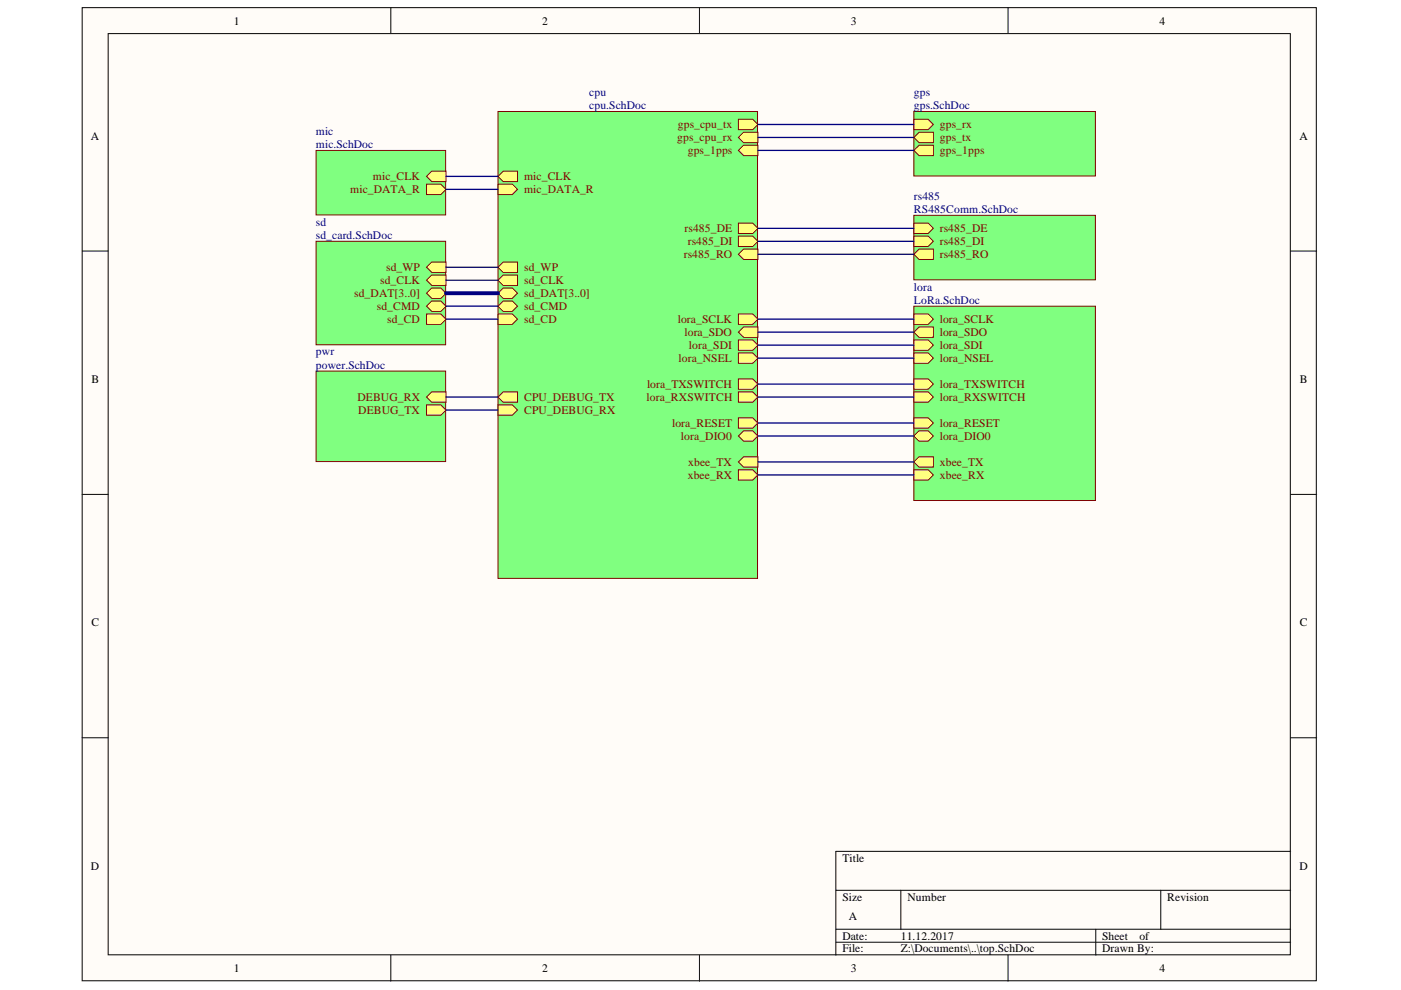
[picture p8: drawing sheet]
<svg xmlns="http://www.w3.org/2000/svg" width="297mm" height="210mm" viewBox="0 0 297 210" stroke-linecap="round" stroke-linejoin="round" font-family="sans-serif">
<g fill="#fffcf8" stroke="#000" stroke-width=".21">
<path d="M17.4 1.6h261.7v206.3h-261.7z"/>
<path d="M22.9 7.1h250.7v195.3h-250.7z"/>
</g>
<g fill="none" stroke="#000" stroke-width=".21">
<path d="M82.9 1.6v5.5M148.3 1.6v5.5M213.7 1.6v5.5M17.4 53.2h5.5M273.7 53.2h5.5M17.4 104.8h5.5M273.7 104.8h5.5M17.4 156.4h5.5M273.7 156.4h5.5M177.2 188.8h96.5M177.2 197h96.5M177.2 199.8h96.5"/>
<path d="M191 188.8v8.2M232.3 197v5.5M246.1 188.8v8.2M273.7 180.5h-96.5v22M82.9 202.5v5.5M148.3 202.5v5.5M213.7 202.5v5.5"/>
</g>
<path d="M105.6 23.6h55v99h-55z" fill="#80ff80" stroke="#800000" stroke-width=".21"/>
<path d="M156.6 31.9l1.1-1.1h3v2.2h-3z" fill-rule="evenodd" fill="#ffff80"/>
<path d="M156.6 31.9l1.1-1.1h3v2.2h-3z" fill="none" stroke="#800000" stroke-width=".21"/>
<path d="M105.6 37.4l1.1-1.1h3v2.2h-3z" fill-rule="evenodd" fill="#ffff80"/>
<path d="M105.6 37.4l1.1-1.1h3v2.2h-3z" fill="none" stroke="#800000" stroke-width=".21"/>
<path d="M105.6 39.1h3l1.1 1.1-1.1 1.1h-3z" fill-rule="evenodd" fill="#ffff80"/>
<path d="M105.6 39.1h3l1.1 1.1-1.1 1.1h-3z" fill="none" stroke="#800000" stroke-width=".21"/>
<path d="M105.6 56.7l1.1-1.1h3v2.2h-3z" fill-rule="evenodd" fill="#ffff80"/>
<path d="M105.6 56.7l1.1-1.1h3v2.2h-3z" fill="none" stroke="#800000" stroke-width=".21"/>
<path d="M105.6 59.4l1.1-1.1h3v2.2h-3z" fill-rule="evenodd" fill="#ffff80"/>
<path d="M105.6 59.4l1.1-1.1h3v2.2h-3z" fill="none" stroke="#800000" stroke-width=".21"/>
<path d="M105.6 62.2l1.1-1.1h1.9l1.1 1.1-1.1 1.1h-1.9z" fill-rule="evenodd" fill="#ffff80"/>
<path d="M105.6 62.2l1.1-1.1h1.9l1.1 1.1-1.1 1.1h-1.9z" fill="none" stroke="#800000" stroke-width=".21"/>
<path d="M105.6 64.9l1.1-1.1h1.9l1.1 1.1-1.1 1.1h-1.9z" fill-rule="evenodd" fill="#ffff80"/>
<path d="M105.6 64.9l1.1-1.1h1.9l1.1 1.1-1.1 1.1h-1.9z" fill="none" stroke="#800000" stroke-width=".21"/>
<path d="M105.6 66.6h3l1.1 1.1-1.1 1.1h-3z" fill-rule="evenodd" fill="#ffff80"/>
<path d="M105.6 66.6h3l1.1 1.1-1.1 1.1h-3z" fill="none" stroke="#800000" stroke-width=".21"/>
<path d="M105.6 85.8h3l1.1 1.1-1.1 1.1h-3z" fill-rule="evenodd" fill="#ffff80"/>
<path d="M105.6 85.8h3l1.1 1.1-1.1 1.1h-3z" fill="none" stroke="#800000" stroke-width=".21"/>
<path d="M105.6 84.2l1.1-1.1h3v2.2h-3z" fill-rule="evenodd" fill="#ffff80"/>
<path d="M105.6 84.2l1.1-1.1h3v2.2h-3z" fill="none" stroke="#800000" stroke-width=".21"/>
<path d="M156.6 25.3h3l1.1 1.1-1.1 1.1h-3z" fill-rule="evenodd" fill="#ffff80"/>
<path d="M156.6 25.3h3l1.1 1.1-1.1 1.1h-3z" fill="none" stroke="#800000" stroke-width=".21"/>
<path d="M156.6 29.1l1.1-1.1h3v2.2h-3z" fill-rule="evenodd" fill="#ffff80"/>
<path d="M156.6 29.1l1.1-1.1h3v2.2h-3z" fill="none" stroke="#800000" stroke-width=".21"/>
<path d="M156.6 50.1h3l1.1 1.1-1.1 1.1h-3z" fill-rule="evenodd" fill="#ffff80"/>
<path d="M156.6 50.1h3l1.1 1.1-1.1 1.1h-3z" fill="none" stroke="#800000" stroke-width=".21"/>
<path d="M156.6 53.9l1.1-1.1h3v2.2h-3z" fill-rule="evenodd" fill="#ffff80"/>
<path d="M156.6 53.9l1.1-1.1h3v2.2h-3z" fill="none" stroke="#800000" stroke-width=".21"/>
<path d="M156.6 47.3h3l1.1 1.1-1.1 1.1h-3z" fill-rule="evenodd" fill="#ffff80"/>
<path d="M156.6 47.3h3l1.1 1.1-1.1 1.1h-3z" fill="none" stroke="#800000" stroke-width=".21"/>
<path d="M156.6 83.1h3l1.1 1.1-1.1 1.1h-3z" fill-rule="evenodd" fill="#ffff80"/>
<path d="M156.6 83.1h3l1.1 1.1-1.1 1.1h-3z" fill="none" stroke="#800000" stroke-width=".21"/>
<path d="M156.6 72.1h3l1.1 1.1-1.1 1.1h-3z" fill-rule="evenodd" fill="#ffff80"/>
<path d="M156.6 72.1h3l1.1 1.1-1.1 1.1h-3z" fill="none" stroke="#800000" stroke-width=".21"/>
<path d="M156.6 66.6h3l1.1 1.1-1.1 1.1h-3z" fill-rule="evenodd" fill="#ffff80"/>
<path d="M156.6 66.6h3l1.1 1.1-1.1 1.1h-3z" fill="none" stroke="#800000" stroke-width=".21"/>
<path d="M156.6 70.4l1.1-1.1h3v2.2h-3z" fill-rule="evenodd" fill="#ffff80"/>
<path d="M156.6 70.4l1.1-1.1h3v2.2h-3z" fill="none" stroke="#800000" stroke-width=".21"/>
<path d="M156.6 74.8h3l1.1 1.1-1.1 1.1h-3z" fill-rule="evenodd" fill="#ffff80"/>
<path d="M156.6 74.8h3l1.1 1.1-1.1 1.1h-3z" fill="none" stroke="#800000" stroke-width=".21"/>
<path d="M156.6 88.6h3l1.1 1.1-1.1 1.1h-3z" fill-rule="evenodd" fill="#ffff80"/>
<path d="M156.6 88.6h3l1.1 1.1-1.1 1.1h-3z" fill="none" stroke="#800000" stroke-width=".21"/>
<path d="M156.6 80.3h3l1.1 1.1-1.1 1.1h-3z" fill-rule="evenodd" fill="#ffff80"/>
<path d="M156.6 80.3h3l1.1 1.1-1.1 1.1h-3z" fill="none" stroke="#800000" stroke-width=".21"/>
<path d="M156.6 92.4l1.1-1.1h1.9l1.1 1.1-1.1 1.1h-1.9z" fill-rule="evenodd" fill="#ffff80"/>
<path d="M156.6 92.4l1.1-1.1h1.9l1.1 1.1-1.1 1.1h-1.9z" fill="none" stroke="#800000" stroke-width=".21"/>
<path d="M156.6 99.6h3l1.1 1.1-1.1 1.1h-3z" fill-rule="evenodd" fill="#ffff80"/>
<path d="M156.6 99.6h3l1.1 1.1-1.1 1.1h-3z" fill="none" stroke="#800000" stroke-width=".21"/>
<path d="M156.6 97.9l1.1-1.1h3v2.2h-3z" fill-rule="evenodd" fill="#ffff80"/>
<path d="M156.6 97.9l1.1-1.1h3v2.2h-3z" fill="none" stroke="#800000" stroke-width=".21"/>
<path d="M193.8 23.6h38.4v13.7h-38.4z" fill="#80ff80" stroke="#800000" stroke-width=".21"/>
<path d="M193.8 25.3h3l1.1 1.1-1.1 1.1h-3z" fill-rule="evenodd" fill="#ffff80"/>
<path d="M193.8 25.3h3l1.1 1.1-1.1 1.1h-3z" fill="none" stroke="#800000" stroke-width=".21"/>
<path d="M193.8 29.1l1.1-1.1h3v2.2h-3z" fill-rule="evenodd" fill="#ffff80"/>
<path d="M193.8 29.1l1.1-1.1h3v2.2h-3z" fill="none" stroke="#800000" stroke-width=".21"/>
<path d="M193.8 31.9l1.1-1.1h3v2.2h-3z" fill-rule="evenodd" fill="#ffff80"/>
<path d="M193.8 31.9l1.1-1.1h3v2.2h-3z" fill="none" stroke="#800000" stroke-width=".21"/>
<path d="M67 78.7h27.5v19.2h-27.5z" fill="#80ff80" stroke="#800000" stroke-width=".21"/>
<path d="M90.4 84.2l1.1-1.1h3.1v2.2h-3.1z" fill-rule="evenodd" fill="#ffff80"/>
<path d="M90.4 84.2l1.1-1.1h3.1v2.2h-3.1z" fill="none" stroke="#800000" stroke-width=".21"/>
<path d="M90.4 85.8h3.1l1.1 1.1-1.1 1.1h-3.1z" fill-rule="evenodd" fill="#ffff80"/>
<path d="M90.4 85.8h3.1l1.1 1.1-1.1 1.1h-3.1z" fill="none" stroke="#800000" stroke-width=".21"/>
<path d="M160.7 26.4h33.1M160.7 29.1h33.1M160.7 31.9h33.1" fill="none" stroke="#000080" stroke-width=".28"/>
<path d="M67 31.9h27.5v13.7h-27.5z" fill="#80ff80" stroke="#800000" stroke-width=".21"/>
<path d="M90.4 37.4l1.1-1.1h3.1v2.2h-3.1z" fill-rule="evenodd" fill="#ffff80"/>
<path d="M90.4 37.4l1.1-1.1h3.1v2.2h-3.1z" fill="none" stroke="#800000" stroke-width=".21"/>
<path d="M90.4 39.1h3.1l1.1 1.1-1.1 1.1h-3.1z" fill-rule="evenodd" fill="#ffff80"/>
<path d="M90.4 39.1h3.1l1.1 1.1-1.1 1.1h-3.1z" fill="none" stroke="#800000" stroke-width=".21"/>
<path d="M67 51.2h27.5v21.9h-27.5z" fill="#80ff80" stroke="#800000" stroke-width=".21"/>
<path d="M90.4 56.7l1.1-1.1h3.1v2.2h-3.1z" fill-rule="evenodd" fill="#ffff80"/>
<path d="M90.4 56.7l1.1-1.1h3.1v2.2h-3.1z" fill="none" stroke="#800000" stroke-width=".21"/>
<path d="M90.4 66.6h3.1l1.1 1.1-1.1 1.1h-3.1z" fill-rule="evenodd" fill="#ffff80"/>
<path d="M90.4 66.6h3.1l1.1 1.1-1.1 1.1h-3.1z" fill="none" stroke="#800000" stroke-width=".21"/>
<path d="M90.4 64.9l1.1-1.1h2l1.1 1.1-1.1 1.1h-2z" fill-rule="evenodd" fill="#ffff80"/>
<path d="M90.4 64.9l1.1-1.1h2l1.1 1.1-1.1 1.1h-2z" fill="none" stroke="#800000" stroke-width=".21"/>
<path d="M90.4 59.4l1.1-1.1h3.1v2.2h-3.1z" fill-rule="evenodd" fill="#ffff80"/>
<path d="M90.4 59.4l1.1-1.1h3.1v2.2h-3.1z" fill="none" stroke="#800000" stroke-width=".21"/>
<path d="M90.4 62.2l1.1-1.1h2l1.1 1.1-1.1 1.1h-2z" fill-rule="evenodd" fill="#ffff80"/>
<path d="M90.4 62.2l1.1-1.1h2l1.1 1.1-1.1 1.1h-2z" fill="none" stroke="#800000" stroke-width=".21"/>
<path d="M94.6 37.4h11M94.6 56.7h11M94.6 59.4h11M94.6 40.2h11M94.6 64.9h11M94.6 67.7h11M94.6 84.2h11M94.6 86.9h11" fill="none" stroke="#000080" stroke-width=".28"/>
<path d="M94.6 62.2h11" fill="none" stroke="#000080" stroke-width=".83"/>
<path d="M193.8 45.7h38.4v13.6h-38.4z" fill="#80ff80" stroke="#800000" stroke-width=".21"/>
<path d="M193.8 47.3h3l1.1 1.1-1.1 1.1h-3z" fill-rule="evenodd" fill="#ffff80"/>
<path d="M193.8 47.3h3l1.1 1.1-1.1 1.1h-3z" fill="none" stroke="#800000" stroke-width=".21"/>
<path d="M193.8 50.1h3l1.1 1.1-1.1 1.1h-3z" fill-rule="evenodd" fill="#ffff80"/>
<path d="M193.8 50.1h3l1.1 1.1-1.1 1.1h-3z" fill="none" stroke="#800000" stroke-width=".21"/>
<path d="M193.8 53.9l1.1-1.1h3v2.2h-3z" fill-rule="evenodd" fill="#ffff80"/>
<path d="M193.8 53.9l1.1-1.1h3v2.2h-3z" fill="none" stroke="#800000" stroke-width=".21"/>
<path d="M160.7 51.2h33.1M160.7 48.4h33.1M160.7 53.9h33.1" fill="none" stroke="#000080" stroke-width=".28"/>
<path d="M193.8 64.9h38.4v41.2h-38.4z" fill="#80ff80" stroke="#800000" stroke-width=".21"/>
<path d="M193.8 70.4l1.1-1.1h3v2.2h-3z" fill-rule="evenodd" fill="#ffff80"/>
<path d="M193.8 70.4l1.1-1.1h3v2.2h-3z" fill="none" stroke="#800000" stroke-width=".21"/>
<path d="M193.8 66.6h3l1.1 1.1-1.1 1.1h-3z" fill-rule="evenodd" fill="#ffff80"/>
<path d="M193.8 66.6h3l1.1 1.1-1.1 1.1h-3z" fill="none" stroke="#800000" stroke-width=".21"/>
<path d="M193.8 74.8h3l1.1 1.1-1.1 1.1h-3z" fill-rule="evenodd" fill="#ffff80"/>
<path d="M193.8 74.8h3l1.1 1.1-1.1 1.1h-3z" fill="none" stroke="#800000" stroke-width=".21"/>
<path d="M193.8 92.4l1.1-1.1h1.9l1.1 1.1-1.1 1.1h-1.9z" fill-rule="evenodd" fill="#ffff80"/>
<path d="M193.8 92.4l1.1-1.1h1.9l1.1 1.1-1.1 1.1h-1.9z" fill="none" stroke="#800000" stroke-width=".21"/>
<path d="M193.8 72.1h3l1.1 1.1-1.1 1.1h-3z" fill-rule="evenodd" fill="#ffff80"/>
<path d="M193.8 72.1h3l1.1 1.1-1.1 1.1h-3z" fill="none" stroke="#800000" stroke-width=".21"/>
<path d="M193.8 88.6h3l1.1 1.1-1.1 1.1h-3z" fill-rule="evenodd" fill="#ffff80"/>
<path d="M193.8 88.6h3l1.1 1.1-1.1 1.1h-3z" fill="none" stroke="#800000" stroke-width=".21"/>
<path d="M193.8 83.1h3l1.1 1.1-1.1 1.1h-3z" fill-rule="evenodd" fill="#ffff80"/>
<path d="M193.8 83.1h3l1.1 1.1-1.1 1.1h-3z" fill="none" stroke="#800000" stroke-width=".21"/>
<path d="M193.8 80.3h3l1.1 1.1-1.1 1.1h-3z" fill-rule="evenodd" fill="#ffff80"/>
<path d="M193.8 80.3h3l1.1 1.1-1.1 1.1h-3z" fill="none" stroke="#800000" stroke-width=".21"/>
<path d="M193.8 97.9l1.1-1.1h3v2.2h-3z" fill-rule="evenodd" fill="#ffff80"/>
<path d="M193.8 97.9l1.1-1.1h3v2.2h-3z" fill="none" stroke="#800000" stroke-width=".21"/>
<path d="M193.8 99.6h3l1.1 1.1-1.1 1.1h-3z" fill-rule="evenodd" fill="#ffff80"/>
<path d="M193.8 99.6h3l1.1 1.1-1.1 1.1h-3z" fill="none" stroke="#800000" stroke-width=".21"/>
<path d="M160.7 75.9h33.1M160.7 73.2h33.1M160.7 70.4h33.1M160.7 67.7h33.1M160.7 81.4h33.1M160.7 84.2h33.1M160.7 89.7h33.1M160.7 92.4h33.1M160.7 97.9h33.1M160.7 100.7h33.1" fill="none" stroke="#000080" stroke-width=".28"/>
<g font-size="2.5">
<text x="49.6" y="5.2">1</text>
<text x="114.9" y="5.2">2</text>
<text x="180.4" y="5.2">3</text>
<text x="245.9" y="5.2">4</text>
<text x="19.3" y="29.7">A</text>
<text x="275.5" y="29.7">A</text>
<text x="19.4" y="81.2">B</text>
<text x="275.6" y="81.2">B</text>
<text x="19.4" y="132.8">C</text>
<text x="275.6" y="132.8">C</text>
<text x="19.3" y="184.5">D</text>
<text x="178.6" y="182.7">Title</text>
<text x="275.5" y="184.5">D</text>
<text x="178.6" y="191">Size</text>
<text x="192.4" y="191">Number</text>
<text x="247.5" y="191">Revision</text>
<text x="180" y="195.1">A</text>
<text x="178.6" y="199.2">Date:</text>
<text x="178.6" y="201.9">File:</text>
<text x="191" y="199.2">11.12.2017</text>
<text x="191" y="201.9">Z:\Documents\..\top.SchDoc</text>
<text x="233.7" y="199.2">Sheet</text>
<text x="233.7" y="201.9">Drawn By:</text>
<text x="241.6" y="199.2">of</text>
<text x="49.6" y="206.1">1</text>
<text x="114.9" y="206.1">2</text>
<text x="180.4" y="206.1">3</text>
<text x="245.9" y="206.1">4</text>
</g>
<g font-size="2.5" fill="#000080">
<text x="124.9" y="20.4">cpu</text>
<text x="124.9" y="23.1">cpu.SchDoc</text>
<text x="193.8" y="20.4">gps</text>
<text x="193.8" y="23.1">gps.SchDoc</text>
<text x="67" y="28.6">mic</text>
<text x="67" y="31.4">mic.SchDoc</text>
<text x="67" y="47.8">sd</text>
<text x="193.8" y="42.3">rs485</text>
<text x="193.8" y="45.1">RS485Comm.SchDoc</text>
<text x="67" y="50.6">sd_card.SchDoc</text>
<text x="193.8" y="61.6">lora</text>
<text x="193.8" y="64.4">LoRa.SchDoc</text>
<text x="67" y="75.4">pwr</text>
<text x="67" y="78.2">power.SchDoc</text>
</g>
<g font-size="2.5" fill="#800000">
<text x="143.7" y="27.2">gps_cpu_tx</text>
<text x="199.3" y="27.2">gps_rx</text>
<text x="143.6" y="30">gps_cpu_rx</text>
<text x="145.8" y="32.7">gps_1pps</text>
<text x="199.3" y="30">gps_tx</text>
<text x="199.3" y="32.7">gps_1pps</text>
<text x="74.3" y="41">mic_DATA_R</text>
<text x="79.1" y="38.2">mic_CLK</text>
<text x="111.1" y="38.2">mic_CLK</text>
<text x="111.1" y="41">mic_DATA_R</text>
<text x="145.1" y="49.3">rs485_DE</text>
<text x="145.8" y="52">rs485_DI</text>
<text x="199.3" y="49.3">rs485_DE</text>
<text x="199.3" y="52">rs485_DI</text>
<text x="81.9" y="57.5">sd_WP</text>
<text x="111.1" y="57.5">sd_WP</text>
<text x="145" y="54.8">rs485_RO</text>
<text x="199.3" y="54.8">rs485_RO</text>
<text x="75.1" y="63">sd_DAT[3..0]</text>
<text x="79.9" y="65.7">sd_CMD</text>
<text x="80.6" y="60.2">sd_CLK</text>
<text x="111.1" y="60.2">sd_CLK</text>
<text x="111.1" y="63">sd_DAT[3..0]</text>
<text x="111.1" y="65.7">sd_CMD</text>
<text x="82.1" y="68.5">sd_CD</text>
<text x="111.1" y="68.5">sd_CD</text>
<text x="143.7" y="68.5">lora_SCLK</text>
<text x="145.1" y="71.2">lora_SDO</text>
<text x="199.3" y="71.2">lora_SDO</text>
<text x="199.3" y="68.5">lora_SCLK</text>
<text x="143.9" y="76.7">lora_NSEL</text>
<text x="146.1" y="74">lora_SDI</text>
<text x="199.3" y="76.7">lora_NSEL</text>
<text x="199.3" y="74">lora_SDI</text>
<text x="137.2" y="82.3">lora_TXSWITCH</text>
<text x="199.3" y="82.3">lora_TXSWITCH</text>
<text x="75.8" y="85">DEBUG_RX</text>
<text x="75.9" y="87.8">DEBUG_TX</text>
<text x="111.1" y="87.8">CPU_DEBUG_RX</text>
<text x="111.1" y="85">CPU_DEBUG_TX</text>
<text x="137.1" y="85">lora_RXSWITCH</text>
<text x="199.3" y="85">lora_RXSWITCH</text>
<text x="142.5" y="90.5">lora_RESET</text>
<text x="144.4" y="93.3">lora_DIO0</text>
<text x="199.3" y="93.3">lora_DIO0</text>
<text x="199.3" y="90.5">lora_RESET</text>
<text x="145.8" y="101.6">xbee_RX</text>
<text x="145.9" y="98.8">xbee_TX</text>
<text x="199.3" y="98.8">xbee_TX</text>
<text x="199.3" y="101.6">xbee_RX</text>
</g>
</svg>
